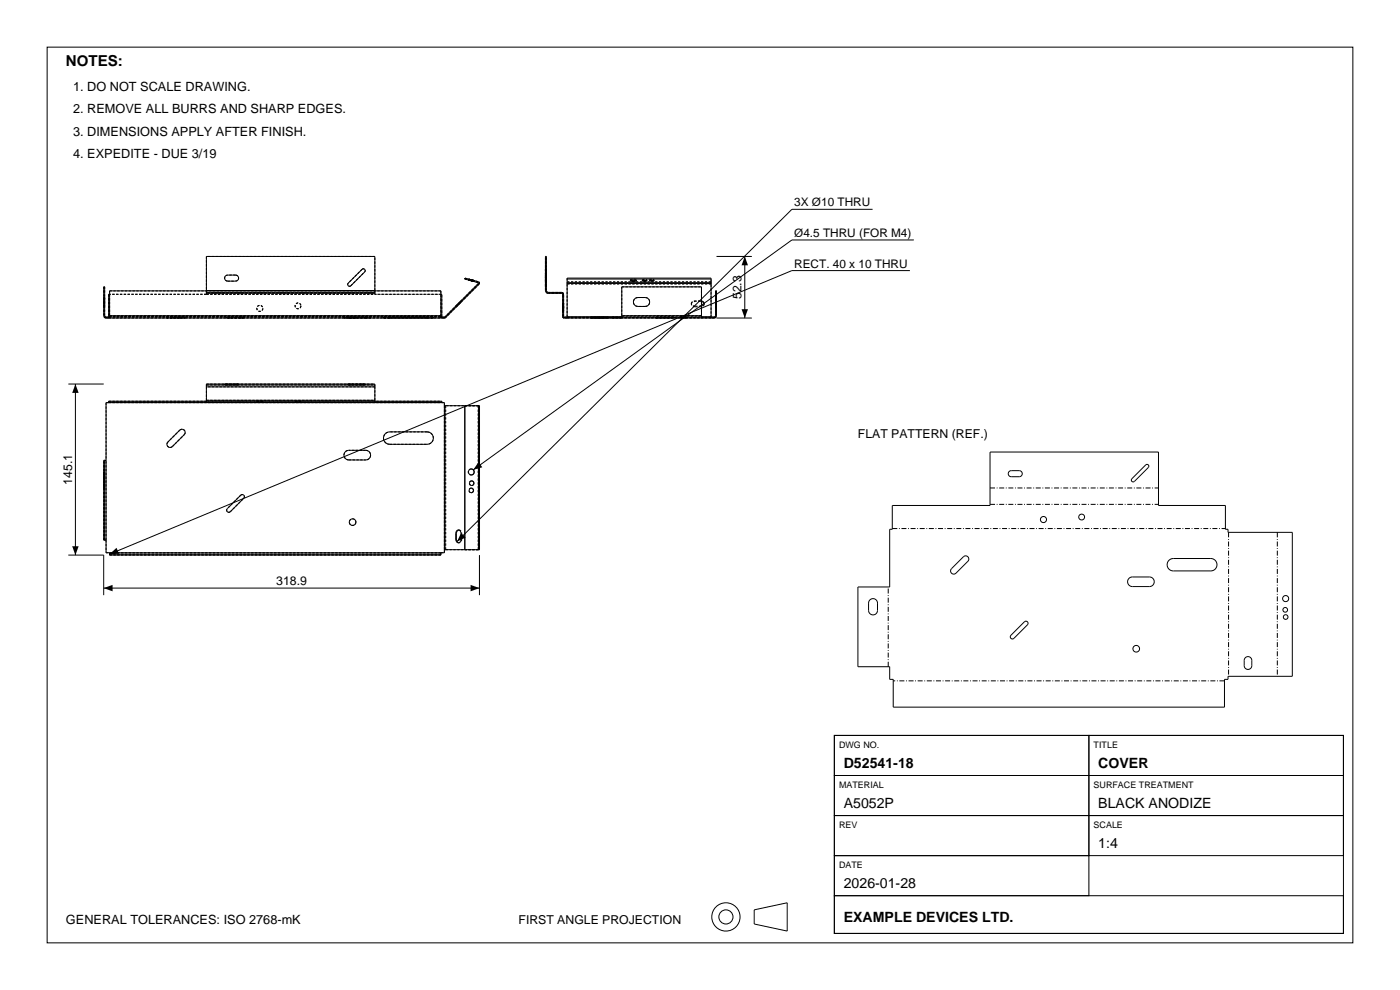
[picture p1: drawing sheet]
<svg xmlns="http://www.w3.org/2000/svg" width="297mm" height="210mm" viewBox="0 0 297 210" stroke-linecap="round" stroke-linejoin="round" font-family="sans-serif">
<g fill="none" stroke="#000" stroke-width=".21">
<path d="M10 10h277v190h-277zM47.8 58.5l.5-.2h1.7a.64 .64 0 0 1 .6 .7 .64 .64 0 0 1-.6 .6h-1.7a.64 .64 0 0 1-.6-.4 .64 .64 0 0 1 .1-.7zM76.8 57.1h.5l.2 .3-.1 .3-3 2.9-.5 .1-.1-.3 .1-.3zM120.3 60v.1M120.3 60v-1h30.5v1M120.3 60h30.5M120.3 59.2h30.5M133.8 59.5a.97 .97 0 0 1 1.2 .1 .97 .97 0 0 1-1.2-.1zM133.8 59.5h1.1M136.3 59.5l.9 .1-.5 .1zM136.4 59.5h.7M137.8 59.5l1 .1-.5 .1z"/>
<path d="M138 59.5h.6M150.8 60v.1M152 54.4h7.5M158 54.4v13.1M185.1 44.4h-17.1l-71 70.5M193 57.4h-25l-144.8 60.1M193.9 50.9h-25.9l-67.6 48.8M22.5 67.3l-.3-.3v-6.2h-.2v6.2l.1 .3 .4 .2M22.5 67.5h71.8M22.5 67.3h.7M22.5 67.3v.2M23 67.2v.1"/>
<path d="M23 67.2h.2M23.2 67v.5M23.2 67h70.3M23.2 67v-5.3h70.3v5.3M23.2 62.4h-.2v4.8M43.8 61.6v.1M43.8 61.6v-7.2h35.7v7.2M43.8 61.6h35.7M79.5 61.6v.1M93.5 67v.5M93.5 67.3h.8M93.5 67.2h.2"/>
<path d="M93.5 62.4h.2v4.8M93.7 67.2v.1M94.3 67.3l7.2-7.2-2.9-.9v-.2l3 .8v.5l-7 7-.3 .2M94.3 67.3v.2M119.4 62.4v4.8l.3 .3M119.4 62.4l-.2-.2h-2.9a.6 .6 0 0 1-.6-.6v-7.2h.2v7.4l.4 .2h2.9l.2 .1 .2 .3M119.4 62.4h.2M119.6 62.4l.1 4.9M119.7 67.5h31.8M119.7 67.3h12.2M119.7 67.3v.2M120.3 67.2v.1"/>
<path d="M120.3 67.2h11.6M120.3 60.1v7.1M120.3 60.1h30.5M131.9 67v.5M131.9 67h16.9M131.9 67v-6.2h16.9v6.2M134.6 63.5l.4-.3 1.9-.1a.95 .95 0 0 1 .9 1 .95 .95 0 0 1-.9 .9h-1.6a.95 .95 0 0 1-.7-1.5zM148.8 67v.5M148.8 64l.4 .1 .2 .3M148.8 63.8a.55 .55 0 0 1 .6 .6 .55 .55 0 0 1-.6 .5M148.8 67.3h2.7M148.8 67.2h2"/>
<path d="M150.8 67.2v.1M150.8 60.1v7.1M151.5 67.3l.3-.3v-5.3h.2v5.3l-.1 .3-.4 .2M151.5 67.3v.2M152 67.5h7.5M14.5 81.5h7.5M16 81.5v36.2M22.2 97.7h.3M22.2 97.7h-.2v16.9h.2M22.2 97.7v16.9M22.5 85.4h71.8v31.8h-71.8zM23 85.3v.1"/>
<path d="M23 85.3h70.7M35.6 93.8l2.5-2.6a.68 .68 0 0 1 1 0 .68 .68 0 0 1 0 1l-2.5 2.5a.68 .68 0 0 1-1 0 .68 .68 0 0 1 0-.9zM43.8 84.9v.4M43.8 81.7v.4M43.8 85.1h-20.8v.2M43.8 81.7v-.2h35.7v.2M43.8 82.1v2.8M43.8 84.9h35.7M43.8 82.1h35.7M43.8 81.7h35.7M54.5 85.3h1.3M62.6 85.3h1.2"/>
<path d="M73.2 95.9l.8-.4h3.6a1.02 1.02 0 0 1 1 1 1.02 1.02 0 0 1-1 1.1h-3.6a1.02 1.02 0 0 1-.9-.6 1.02 1.02 0 0 1 .1-1.1zM79.5 84.9v.4M79.5 81.7v.4M79.5 85.1h14.2v.2M79.5 82.1v2.8M81.7 92l1-.4h7.9a1.32 1.32 0 0 1 1.3 1.3 1.32 1.32 0 0 1-1.3 1.3h-7.9a1.32 1.32 0 0 1-1.2-.8 1.32 1.32 0 0 1 .2-1.4zM93.7 85.3v.1M94.3 86.1h.1M94.4 86.1v30.5M94.4 86.1h7.1M98.6 86.1v30.5M100 99.5a.65 .65 0 0 1 .6 .6 .65 .65 0 0 1-.6 .7"/>
<path d="M100 99.5a.65 .65 0 0 0-.6 .6 .65 .65 0 0 0 .6 .7M101.5 86.1h.2v30.5h-.2M101.5 86.1v30.5M243.1 98.6a.39 .39 0 0 1 .5 0 .39 .39 0 0 1 0 .6l-2.9 2.9a.39 .39 0 0 1-.6 0 .39 .39 0 0 1 0-.5zM14.5 117.7h7.5v8.5M22.2 114.6h.3M23.2 117.2v.3M23.2 117.5v.2h70.3v-.2M23.2 117.5h70.3M51.1 105a.46 .46 0 0 1 .6 0 .46 .46 0 0 1 0 .7l-2.8 2.8a.46 .46 0 0 1-.7 0 .46 .46 0 0 1 0-.6zM93.5 117.2v.3M94.3 116.6h.1"/>
<path d="M94.4 116.6h7.1M96.7 113.2a.6 .6 0 0 1 .5-.8 .6 .6 0 0 1 .6 .8v1.1a.58 .58 0 0 1-.2 .7 .58 .58 0 0 1-.7 0l-.2-.7M96.7 113.2v1.1M96.7 113.2h.1M96.7 114.3h.1M96.8 114.3a.76 .76 0 0 0 .5 .8M96.8 113.2v1.1M97.3 112.4a.76 .76 0 0 0-.5 .8M100 103.5a.49 .49 0 0 1 .4 .5 .49 .49 0 0 1-.4 .5M100 103.5a.49 .49 0 0 1 .5 .5 .49 .49 0 0 1-.5 .5M100 103.5a.49 .49 0 0 0-.5 .5 .49 .49 0 0 0 .5 .5M100.1 102a.5 .5 0 0 1 .4 .5 .5 .5 0 0 1-.4 .5"/>
<path d="M100.1 102a.5 .5 0 0 1 .5 .5 .5 .5 0 0 1-.5 .5M100.1 102a.5 .5 0 0 0-.5 .5 .5 .5 0 0 0 .5 .5M101.7 117.7v8.5M189.3 107.2h20.7v-11.3h35.8v11.3h14.2v5.1h.5v.6h13.7v30.6h-13.7v.6h-.7v5.9h-70.3v-5.9h-.8v-2.7h-6.7v-16.9h6.7v-12.2h.6zM214.1 100l.4-.2h1.7a.64 .64 0 0 1 .7 .7 .64 .64 0 0 1-.7 .6h-1.7a.64 .64 0 0 1-.6-.4 .64 .64 0 0 1 .2-.7zM248 118.9l.9-.4h8a1.32 1.32 0 0 1 1.3 1.3 1.32 1.32 0 0 1-1.3 1.3h-8a1.32 1.32 0 0 1-1.2-.8 1.32 1.32 0 0 1 .3-1.4zM22 124.7h79.7M184.5 127.3a.95 .95 0 0 1 1.1-.2 .95 .95 0 0 1 .6 .8v1.6a.95 .95 0 0 1-1 .9 .95 .95 0 0 1-.9-.9v-1.8zM201.9 120.6l2.5-2.5a.67 .67 0 0 1 .9 0 .67 .67 0 0 1 0 1l-2.5 2.5a.68 .68 0 0 1-.9 0 .68 .68 0 0 1 0-1zM217.3 131.9a.46 .46 0 0 1 .7 0 .46 .46 0 0 1 0 .6l-2.9 2.9a.46 .46 0 0 1-.6 0 .46 .46 0 0 1 0-.6zM239.5 122.7l.7-.3h3.6a1.02 1.02 0 0 1 1.1 1 1.02 1.02 0 0 1-1.1 1h-3.6a1.02 1.02 0 0 1-.9-.6 1.02 1.02 0 0 1 .2-1.1zM264.2 139.5a.81 .81 0 0 1 .9-.2 .81 .81 0 0 1 .5 .8v1.1a.81 .81 0 0 1-.8 .8 .81 .81 0 0 1-.9-.8l.1-1.3z"/>
<path d="M177 156h54v8.5h-54zM177 156h108v42h-108zM231 156h54v8.5h-54zM177 164.5h54v8.5h-54zM177 173h54v8.5h-54zM231 164.5h54v8.5h-54zM231 173h54v8.5h-54zM160 193l7-1.5v6l-7-1.5zM177 181.5h54v8.5h-54zM177 190h108v8h-108z"/>
<circle cx="74.8" cy="110.8" r=".71"/>
<circle cx="221.4" cy="110.2" r=".65"/>
<circle cx="229.5" cy="109.7" r=".62"/>
<circle cx="241" cy="137.6" r=".71"/>
<circle cx="272.7" cy="129.4" r=".5"/>
<circle cx="272.7" cy="130.9" r=".49"/>
<circle cx="272.7" cy="127" r=".65"/>
<circle cx="154" cy="194.5" r="3"/>
<circle cx="154" cy="194.5" r="1.5"/>
</g>
<g fill="none" stroke="#000" stroke-width=".21" stroke-dasharray=".5 .3" stroke-linecap="butt">
<path d="M43.8 54.4v7.2M48.3 59.6a.64 .64 0 0 1-.7-.6 .64 .64 0 0 1 .7-.7M48.3 59.6h1.7M50 58.3h-1.7M50 58.3a.64 .64 0 0 1 .6 .7 .64 .64 0 0 1-.6 .6M76.8 57.1l-2.9 3M76.8 57.1h.5l.2 .3-.1 .3M79.5 54.4h-35.7M98.6 59.2l2.8 .8M98.6 59l2.9 .8M98.6 59v.2M99.3 59.4l.6 .2"/>
<path d="M99.3 59.4l.1-.2M99.4 59.2l.6 .2M99.5 59.4l.4 .2M99.5 59.4v-.2M99.5 59.2l.5 .2M99.6 59.4l.4 .2M99.6 59.4v-.1M99.6 59.3l.5 .1M99.9 59.6l.7 .1M99.9 59.6l.5 .1M100 59.4l.6 .1M100 59.4l.5 .1"/>
<path d="M100 59.6l.5 .1M100.1 59.4l.5 .1M100.4 59.7l-.9-.3M100.4 59.7l.1-.2M100.5 59.5l-1-.3M100.5 59.7l-.9-.3M100.5 59.7l.1-.2M100.6 59.5l-1-.2M100.6 59.7l-1.3-.3M100.6 59.7v-.2M100.6 59.5l-1.2-.3M101.4 60l.1 .1"/>
<path d="M115.7 54.4h.2M115.7 59.6v-1.3M115.7 58.3v1.3M115.7 57.1v3M115.7 57.1v-.1M115.7 57v.7M115.7 58.3h.2M115.7 59.6h.2M115.9 59.6v-1.3M115.9 58.3v1.3M115.9 57.1v3M115.9 57.1v-.1"/>
<path d="M115.9 57v.7M115.9 57h-.2M120.3 59v.8M120.3 59.8h30.5M133.7 59.4a1.33 1.33 0 0 1 1.3 0M133.7 59.6v-.2M133.8 59.5l-.1-.1M135 59.4l-.1 .1M135 59.4v.2M136.3 59.4l.4-.1 .5 .1M136.3 59.6v-.2M136.4 59.5l-.1-.1"/>
<path d="M137.2 59.4l-.1 .1M137.2 59.4v.2M137.8 59.4l.5-.2 .5 .2M137.8 59.6v-.2M138 59.5l-.2-.1M138.8 59.4l-.2 .1M138.8 59.4v.2M150.8 59.8v-.8M22 67v-6.2M22 60.8h.2M22 65v-1.9M22 63.1v1.9"/>
<path d="M22 63.1h.2M22 65h.2M22.2 67l.3 .3M22.2 67v-6.2M22.2 65v-1.9M22.2 63.1v1.9M22.5 67.5v-.2M22.5 67.3v.2M22.5 67.5l-.4-.2-.1-.3M23 67.5h70.7M23 67.5h-.5M23 67.3h70.7"/>
<path d="M23 67.3h-.5M23 67.2h70.7M23 67.5v-.3M23 67.3v.2M23 62.4v4.8M23.2 67.3v.2M23.2 67v.3M23.2 67.2h70.3M23.2 67v-5.3M23.2 61.7h70.3M35.4 67.5h.2M35.4 67.3h.2"/>
<path d="M35.4 67.3v.2M36.6 67.5h-1.2M36.6 67.5h2.5M36.6 67.3h-1.2M36.6 67.3h2.5M38.1 67.5h-2.5M38.1 67.5h1.2M38.1 67.3h-2.5M38.1 67.3h1.2M39.3 67.5h-.2M39.3 67.3h-.2M39.3 67.3v.2"/>
<path d="M43.8 62.4h35.7M43.8 62.4h-20.8M43.8 62.4h-20.6M43.8 62.2h35.7M43.8 62.4v-.2M43.8 62h35.7M43.8 62v.4M43.8 62.2v-.6M43.8 61.7v.3M43.8 61.6h35.7M48.1 67.5h.1M48.1 67.3h.1"/>
<path d="M48.1 67.3v.2M48.9 67.5h-.8M48.9 67.5h2.8M48.9 67.3h-.8M48.9 67.3h2.8M51.1 67.5h-2.9M51.1 67.5h.8M51.1 67.3h-2.9M51.1 67.3h.8M51.9 67.5h-.2M51.9 67.3h-.2M51.9 67.3v.2"/>
<path d="M55.8 65.4a.64 .64 0 0 1-.9 .6 .64 .64 0 0 1-.2-1 .64 .64 0 0 1 1 .2l.1 .2M63.8 64.9a.62 .62 0 0 1-.8 .6 .62 .62 0 0 1-.2-1.1 .62 .62 0 0 1 1 .2v.3M73 67.5h1M73 67.3h1M73 67.3v.2M74 67.5h-1M74 67.5h3.6M74 67.3h-1M74 67.3h3.6M74.1 67.5h1.4M74.1 67.3h1.4M74.1 67.3v.2"/>
<path d="M74.4 60.6l-.3 .1-.3-.2 .1-.4M74.4 60.6l3-2.9M75.5 67.5h-1.4M75.5 67.3h-1.4M75.5 67.5v-.2M77.6 67.5h-3.6M77.6 67.5h1M77.6 67.3h-3.6M77.6 67.3h1M78.6 67.5h-1M78.6 67.3h-1M78.6 67.3v.2"/>
<path d="M79.5 62.4v-.2M79.5 62v.4M79.5 62.2v-.6M79.5 61.6v-7.2M79.5 61.7v.3M79.5 62.2h-35.7M79.5 62h-35.7M81.4 67.5h1.3M81.4 67.3h1.3M81.4 67.3v.2M82.7 67.5h-1.3M82.7 67.5h7.9"/>
<path d="M82.7 67.3h-1.3M82.7 67.3h7.9M90.6 67.5h-7.9M90.6 67.5h1.3M90.6 67.3h-7.9M90.6 67.3h1.3M91.9 67.5h-1.3M91.9 67.3h-1.3M91.9 67.3v.2M93.5 67.3h-70.3M93.5 67.3v.2M93.5 67h-70.3"/>
<path d="M93.5 67v.3M93.5 61.7v5.3M93.5 62.4h-14M93.7 67.3v.2M93.7 67.5v-.3M93.7 67.2v-4.8M93.7 62.4h-14.2M94.3 67.3v.2M94.3 67.5h-.6M94.3 67.3h-.6M94.3 67.5l.3-.2M94.3 67.5v-.2"/>
<path d="M94.4 67.2l-.1 .1M96.7 64.9l1.1-1.1M96.8 65.1l1.2-1.2M96.8 65.1l-.1-.2M97.8 63.8l-1.1 1.1M98 63.9l-1.2 1.2M98 63.9l-.2-.1M101.5 60.1l-7.1 7.1M101.6 60.3l-7 7M101.6 60.3l.1-.3-.2-.2M115.7 61.6v-7.2M115.7 60.6v.1"/>
<path d="M115.7 60.7v-.6M115.7 60.6v-2.9M115.9 61.6v-7.2M115.9 61.6l.1 .3 .3 .1M115.9 60.6v.1M115.9 60.7v-.6M115.9 60.6v-2.9M115.9 60.7h-.2M116.3 62.2a.6 .6 0 0 1-.6-.6M119.2 62l.2 .1 .2 .3M119.2 62.2h-2.9M119.2 62h-2.9"/>
<path d="M119.4 67.2v-4.8M119.4 62.4h.2M119.4 65.4v.7M119.4 66.1v-1.3M119.4 64.8v.6M119.4 64.9v.6M119.4 65.5v-1.2M119.4 64.3v.6M119.4 62.4l-.2-.2M119.6 67.2l.1 .1M119.6 67.2v-4.8M119.6 65.4v.7"/>
<path d="M119.6 66.1v-1.3M119.6 64.8v.6M119.6 64.9v.6M119.6 65.5v-1.2M119.6 64.3v.6M119.6 62.4h-.2M119.6 64.8h-.2M119.6 66.1h-.2M119.6 64.3h-.2M119.6 65.5h-.2M119.7 67.5v-.2M119.7 67.3v.2"/>
<path d="M119.7 67.5l-.3-.3M120.3 67.5h30.5M120.3 67.5h-.6M120.3 67.3h30.5M120.3 67.3h-.6M120.3 67.5v-.2M120.3 67.3v.2M120.3 60.3v7M120.3 60.3v-.5M125.3 67.5h1.1M125.3 67.3h1.1M125.3 67.3v.2"/>
<path d="M125.5 67.5h2.5M125.5 67.5h-.2M125.5 67.3h2.5M125.5 67.3h-.2M125.9 67.5h2.6M125.9 67.3h2.6M125.9 67.5v-.2M128.5 67.5h-2.6M128.5 67.3h-2.6M128.5 67.5v-.2M129 67.5h.2M129 67.5h-2.6"/>
<path d="M129 67.3h.2M129 67.3h-2.6M129.2 67.5h-1.2M129.2 67.3h-1.2M129.2 67.3v.2M129.8 67.5h2M129.8 67.3h2M129.8 67.5v-.2M131.8 67.5h-2M131.8 67.3h-2M131.8 67.5v-.2M131.9 67.3v.2"/>
<path d="M131.9 67.2h16.9M131.9 67v.3M131.9 67v-6.2M131.9 60.8h16.9M135.3 63.1h1.6M135.3 63.1a.95 .95 0 0 0-.9 1 .95 .95 0 0 0 .9 .9M136.9 65a.95 .95 0 0 0 .9-.9 .95 .95 0 0 0-.9-1M136.9 65h-1.6M139.2 67.5h.7M139.2 67.3h.7M139.2 67.3v.2M139.3 67.5h2.8"/>
<path d="M139.3 67.5h-.1M139.3 67.3h2.8M139.3 67.3h-.1M142.8 67.5h.1M142.8 67.5h-2.9M142.8 67.3h.1M142.8 67.3h-2.9M142.9 67.5h-.8M142.9 67.3h-.8M142.9 67.3v.2M144.3 67.5h.7M144.3 67.3h.7"/>
<path d="M144.3 67.3v.2M145 67.5h.7M145 67.3h.7M145.7 67.5h-1.4M145.7 67.3h-1.4M145.7 67.3v.2M146.7 64.5l.2-.4 .6-.2M146.7 64.4l.2-.4 .6-.2M146.7 64.4v.1M147.5 65.1l-.6-.2-.2-.4M147.5 65.1h1.1M147.5 64.9l-.6-.1-.2-.4"/>
<path d="M147.5 64.9h1.1M148.6 63.9h-1.1M148.6 63.9l.2 .1M148.6 63.8h-1.1M148.6 63.8h.2M148.8 67.3h-16.9M148.8 67.3v.2M148.8 67h-16.9M148.8 67v.3M148.8 60.8v6.2M148.8 64.9h-.2M149.4 64.4v.1"/>
<path d="M149.4 64.5l-.2 .4-.6 .2M150.8 67.3v.2M150.8 67.5v-.2M150.8 67.3v-7M150.8 60.3v-.5M150.8 60.3h-30.5M151.5 67.5h-.7M151.5 67.3h-.7M151.5 67.5v-.2M151.5 67.3v.2M151.5 67.5l.4-.2 .1-.3M151.8 67l-.3 .3"/>
<path d="M151.8 61.7v5.3M152 61.7v5.3M152 61.7h-.2M22.5 85.4v12.3M22.5 97.7h-.5M23 85.4h70.7M23 85.4h-.5M23 85.1h70.7M23 85.4v-.3M23 85.3h20.8M36.6 94.7a.68 .68 0 0 1-1 0 .68 .68 0 0 1 0-.9M36.6 94.7l2.5-2.5"/>
<path d="M38.1 91.2l-2.5 2.6M38.1 91.2a.68 .68 0 0 1 1 0 .68 .68 0 0 1 0 1M43.8 85.1h35.7M43.8 84.9h35.7M43.8 85.1v-.2M43.8 85.3v-.2M43.8 82.1v2.8M43.8 82.1v-.6M43.8 81.5h35.7M43.8 81.7h35.7M47.6 81.5h.7M47.6 81.7h.7"/>
<path d="M47.6 81.7v-.2M48.3 81.5h-.7M48.3 81.5h1.7M48.3 81.7h-.7M48.3 81.7h1.7M50 81.5h-1.7M50 81.5h.6M50 81.7h-1.7M50 81.7h.6M50.6 81.5h-.6M50.6 81.7h-.6M50.6 81.7v-.2"/>
<path d="M54.5 85.3h1.3M54.5 85.1h1.3M54.5 85.3v-.2M55.8 85.1h-1.3M55.8 85.3h-1.3M55.8 85.1v.2M62.6 85.1h1.2M62.6 85.3v-.2M63.8 85.1h-1.2M63.8 85.3h-1.2M63.8 85.1v.2M73.8 81.5h.1"/>
<path d="M73.8 81.7h.1M73.8 81.7v-.2M74 97.6a1.02 1.02 0 0 1-1-1.1 1.02 1.02 0 0 1 1-1M74 97.6h3.6M74.4 81.5h-.6M74.4 81.5h3M74.4 81.7h-.6M74.4 81.7h3M76.8 81.5h-2.9M76.8 81.5h.7M76.8 81.7h-2.9M76.8 81.7h.7"/>
<path d="M77.5 81.5h-.1M77.5 81.7h-.1M77.5 81.7v-.2M77.6 95.5h-3.6M77.6 95.5a1.02 1.02 0 0 1 1 1 1.02 1.02 0 0 1-1 1.1M79.5 85.3h14.2M79.5 85.3v-.2M79.5 85.1v-.2M79.5 84.9v-2.8M79.5 82.1v-.6M79.5 82.1h-35.7M82.7 94.2a1.32 1.32 0 0 1-1.3-1.3 1.32 1.32 0 0 1 1.3-1.3"/>
<path d="M82.7 94.2h7.9M90.6 91.6h-7.9M90.6 91.6a1.32 1.32 0 0 1 1.3 1.3 1.32 1.32 0 0 1-1.3 1.3M93.7 85.4v-.3M94.3 86.1v30.5M94.3 86.1v-.7M94.3 85.4h-.6M94.3 86.1h.3M94.6 86.1v30.5M98.6 86.1h2.8M99.9 99.5a.65 .65 0 0 0-.6 .6 .65 .65 0 0 0 .6 .7M99.9 99.5h.1"/>
<path d="M100 99.5h-.1M101.4 86.1h.1M101.4 86.1v30.5M101.5 86.1h-2.9M101.6 86.1h-7M101.6 86.1h.1M22 114.6v-16.9M22 101.1v1.5M22 102.6v1M22 103.6v-1M22 102.6v-1.5M22 101.1v-1"/>
<path d="M22 100.1v1M22.2 114.6v-16.9M22.2 101.1v1.5M22.2 102.6v1M22.2 103.6v-1M22.2 102.6v-1.5M22.2 101.1v-1M22.2 100.1v1M22.2 103.6h-.2M22.2 100.1h-.2M22.5 117.2h.7M22.5 114.6v-16.9"/>
<path d="M22.5 114.6v2.6M22.5 114.6h-.5M23.2 117.2v.5M48.9 108.5a.46 .46 0 0 1-.7 0 .46 .46 0 0 1 0-.6M48.9 108.5l2.8-2.8M51.1 105l-2.9 2.9M51.1 105a.46 .46 0 0 1 .6 0 .46 .46 0 0 1 0 .7M75.5 110.8a.71 .71 0 0 1-1 .6 .71 .71 0 0 1-.2-1.2 .71 .71 0 0 1 1.2 .3v.3M93.5 117.2h-70.3M93.5 117.2h.8M93.5 117.7h-70.3M93.5 117.2v.5"/>
<path d="M93.5 117.5h-70.3M94.3 117.2v-.6M94.3 116.6h.3M94.6 116.6h7M97.2 112.4h.2M97.2 115.1h.2M97.3 112.4h.1M97.4 112.4l.4 .3 .2 .5M97.4 115.1h-.1M98 114.3v-1.1M98 114.3l-.2 .6-.4 .2M98.6 116.6h2.9"/>
<path d="M99.9 100.8h.1M99.9 104.5h.1M99.9 103.5a.49 .49 0 0 0-.4 .5 .49 .49 0 0 0 .4 .5M99.9 103.5h.1M100 103.5h-.1M100 100.8h-.1M100 104.5h-.1M100 103h.1M100 102a.5 .5 0 0 0-.4 .5 .5 .5 0 0 0 .4 .5M100 102h.1M100.1 102h-.1M100.1 103h-.1"/>
<path d="M101.4 116.6h-2.8M101.4 116.6h.1M101.5 116.6v-30.5M101.6 116.6h.1M101.6 116.6v-30.5"/>
</g>
<path d="M158 54.4l.7 1.9h-1.4zM157.3 65.6h1.4l-.7 1.9zM16 81.5l.7 1.8h-1.4zM101.5 98l.8 1.1-1.9 .6zM15.3 115.9h1.4l-.7 1.8zM23.2 117.5l1.5-1.3 .5 1.3zM97.8 113.1l1 .9-1.8 .9zM22 124.7l1.9-.6v1.3zM99.8 124.1l1.9 .6-1.9 .7z" fill="#000"/>
<path d="M189.3 112.1h70.7M210 107h35.8M210 103.5h35.8M260.6 112.9v30.6M271 112.9v30.6M188.4 141.4v-16.9M259.8 144.4h-70.3" fill="none" stroke="#000" stroke-width=".21" stroke-dasharray="1.1 .4 .2 .4" stroke-linecap="butt"/>
<text font-size="3.2" x="14" y="14">NOTES:</text>
<g font-size="3">
<text x="179" y="162.9">D52541-18</text>
<text x="233" y="162.9">COVER</text>
<text x="179" y="171.4">A5052P</text>
<text x="233" y="171.4">BLACK ANODIZE</text>
<text x="233" y="179.9">1:4</text>
<text x="179" y="188.4">2026-01-28</text>
<text x="179" y="195.5">EXAMPLE DEVICES LTD.</text>
</g>
<g font-size="2.7">
<text x="15.5" y="19.2">1. DO NOT SCALE DRAWING.</text>
<text x="15.5" y="24">2. REMOVE ALL BURRS AND SHARP EDGES.</text>
<text x="15.5" y="28.8">3. DIMENSIONS APPLY AFTER FINISH.</text>
<text x="15.5" y="33.6">4. EXPEDITE - DUE 3/19</text>
<text x="14" y="196">GENERAL TOLERANCES: ISO 2768-mK</text>
</g>
<g font-size="2.6">
<text x="157.3" y="63.5" transform="rotate(-90 157.3 63.5)">52.3</text>
<text x="182" y="92.9">FLAT PATTERN (REF.)</text>
<text x="15.3" y="102.9" transform="rotate(-90 15.3 102.9)">145.1</text>
<text x="58.6" y="124">318.9</text>
<text x="110" y="196">FIRST ANGLE PROJECTION</text>
</g>
<g font-size="2.5">
<text x="168.5" y="43.8">3X Ø10 THRU</text>
<text x="168.5" y="50.3">Ø4.5 THRU (FOR M4)</text>
<text x="168.5" y="56.8">RECT. 40 x 10 THRU</text>
</g>
<g font-size="1.9">
<text x="178" y="158.6">DWG NO.</text>
<text x="232" y="158.6">TITLE</text>
<text x="178" y="167.1">MATERIAL</text>
<text x="232" y="167.1">SURFACE TREATMENT</text>
<text x="178" y="175.6">REV</text>
<text x="232" y="175.6">SCALE</text>
<text x="178" y="184.1">DATE</text>
</g>
</svg>
